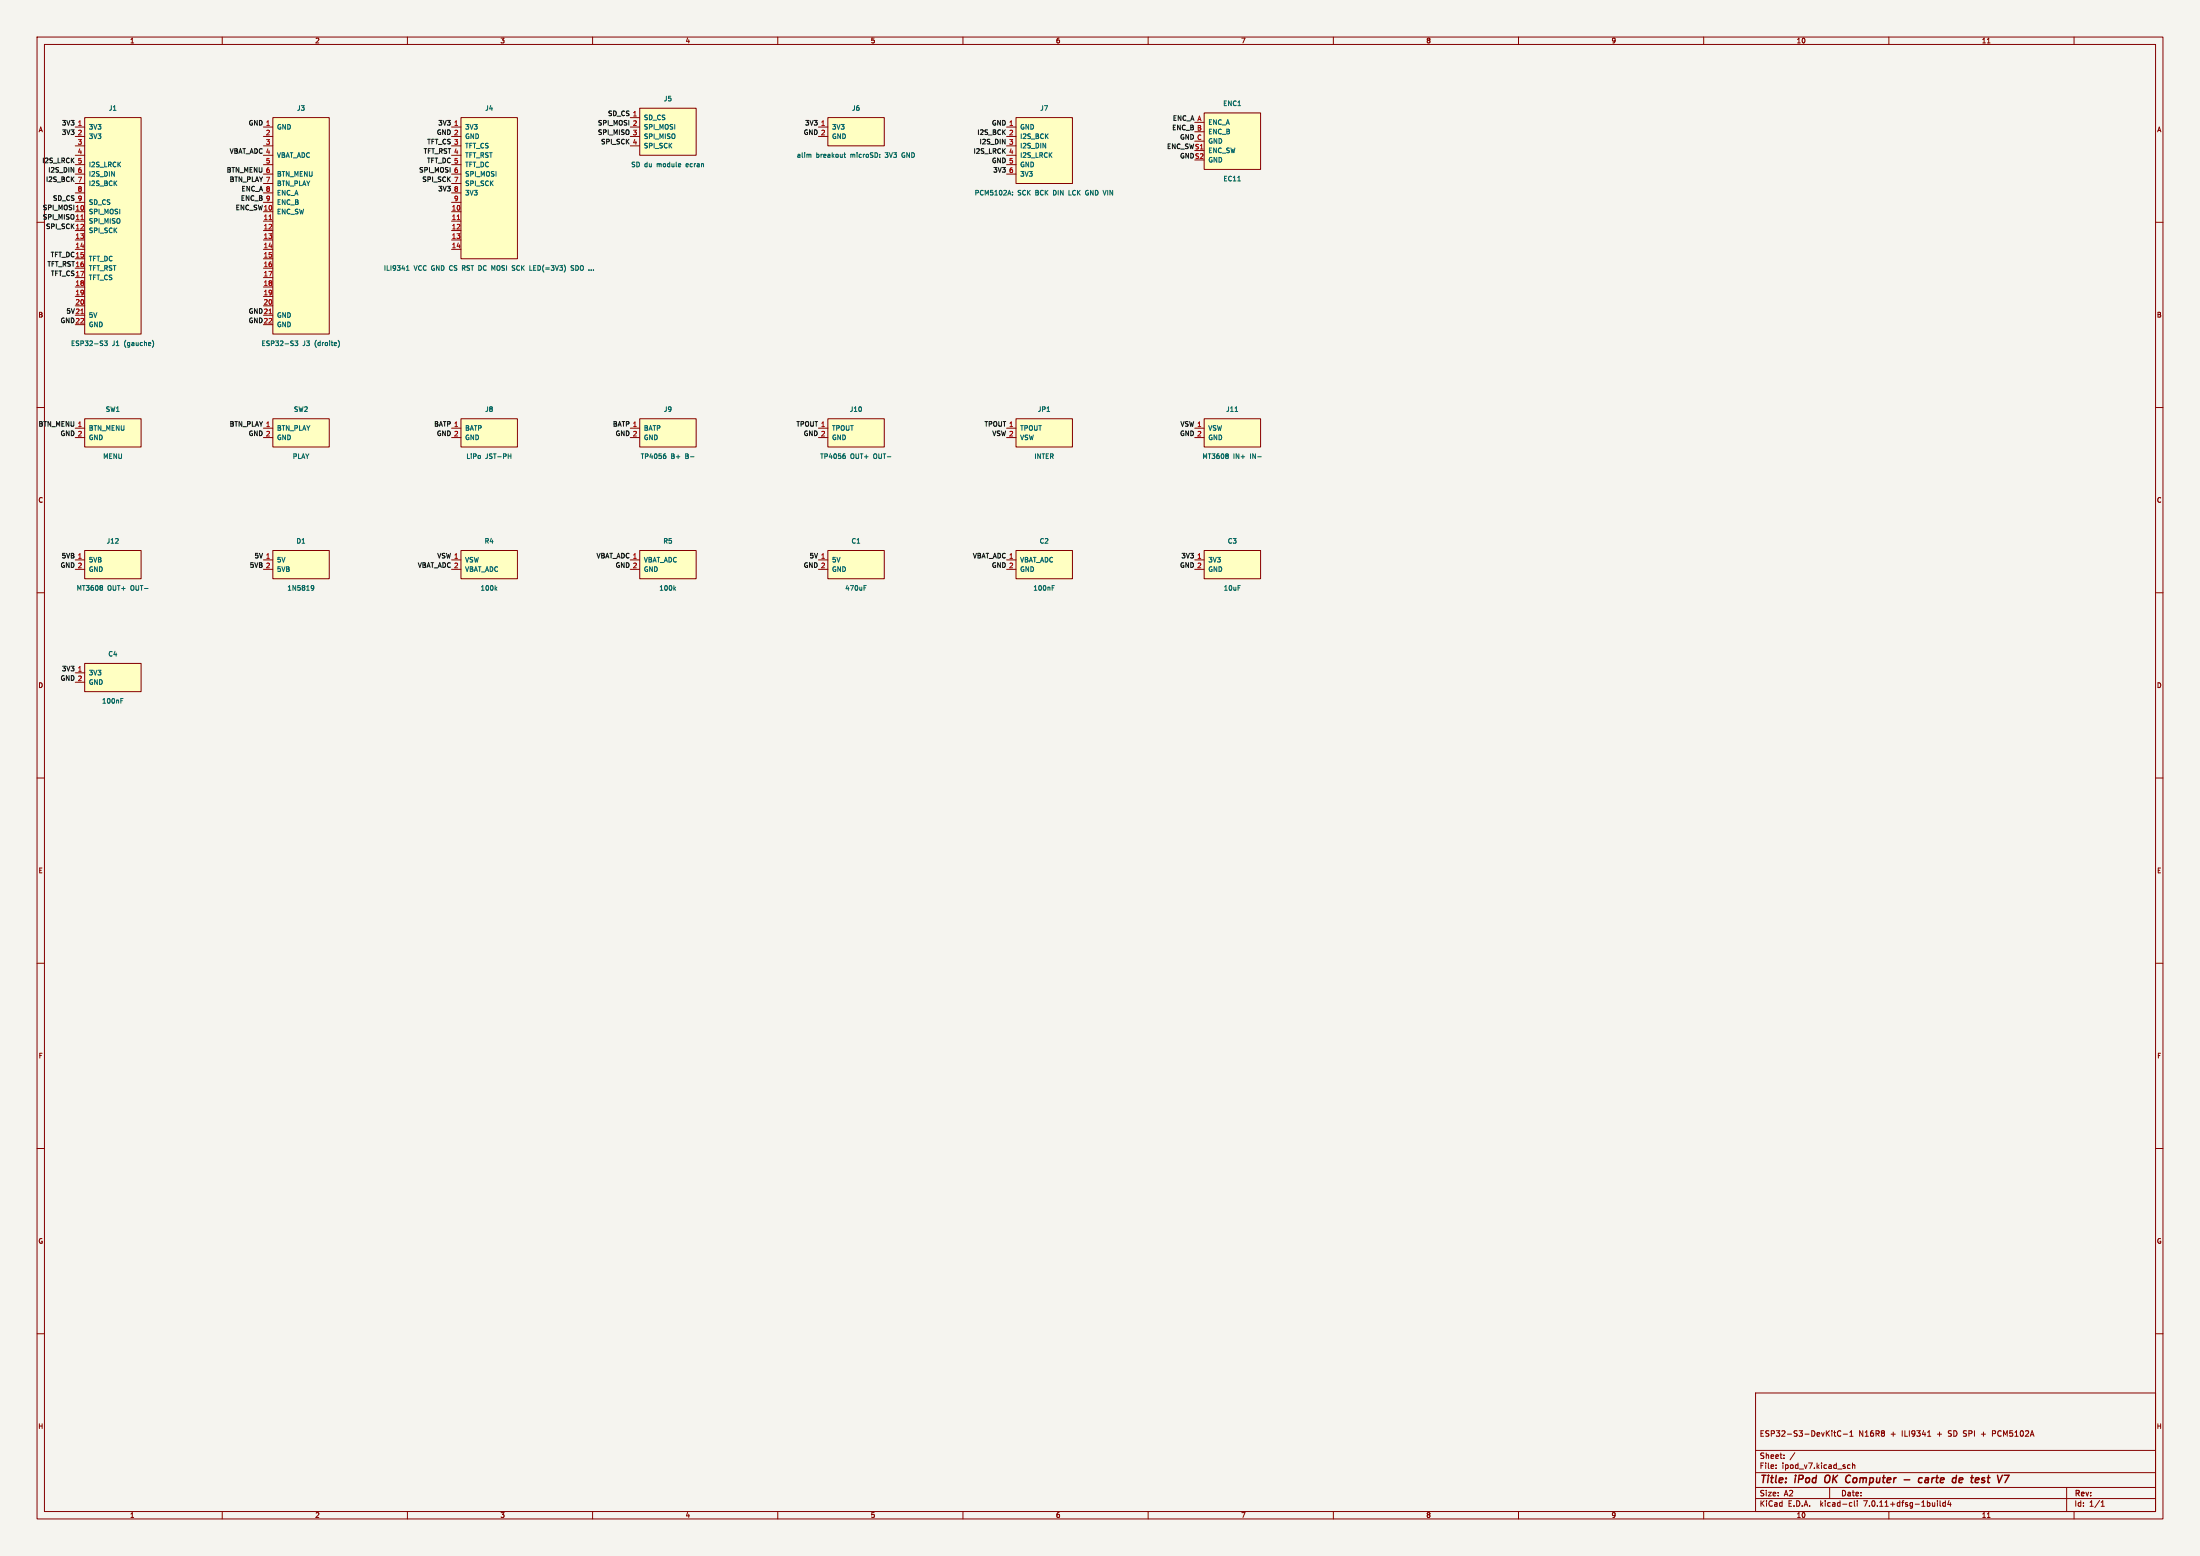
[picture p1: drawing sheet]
<svg xmlns="http://www.w3.org/2000/svg" width="594mm" height="420mm" viewBox="0 0 594 420" stroke-linecap="round" stroke-linejoin="round" font-family="sans-serif">
<path d="M0 0h594v420h-594z" fill="#f5f4ef" stroke="#f5f4ef" stroke-width=".27"/>
<g fill="none" stroke="#840000" stroke-width=".27">
<path d="M10 10h574v400h-574zM12 12h570v396h-570zM60 10v2M110 10v2M160 10v2M210 10v2M260 10v2M310 10v2M360 10v2M410 10v2M460 10v2M510 10v2"/>
<path d="M536.6 11.6h.7M560 10v2M20.3 34.3h2.6M20.3 36.8h2.6M20.3 39.4h2.6M22.9 31.8h15.2v58.4h-15.2zM71.1 34.3h2.6M71.1 36.8h2.6M71.1 39.4h2.6M73.7 31.8h15.2v58.4h-15.2zM121.9 34.3h2.6M121.9 36.8h2.6"/>
<path d="M121.9 39.4h2.6M124.5 31.8h15.2v38.1h-15.2zM170.2 31.8h2.5M170.2 34.3h2.5M170.2 36.8h2.5M170.2 39.4h2.5M172.7 29.2h15.3v12.7h-15.3zM221 34.3h2.5M221 36.8h2.5M223.5 31.8h15.3v7.6h-15.3zM271.8 34.3h2.5M271.8 36.8h2.5"/>
<path d="M271.8 39.4h2.5M274.3 31.8h15.3v17.7h-15.3zM322.6 33h2.5M322.6 35.6h2.5M322.6 38.1h2.5M325.1 30.5h15.3v15.2h-15.3zM10 60h2M20.3 57.2h2.6M20.3 59.7h2.6M20.3 41.9h2.6M20.3 44.5h2.6M20.3 47h2.6"/>
<path d="M20.3 49.5h2.6M20.3 52.1h2.6M20.3 54.6h2.6M71.1 57.2h2.6M71.1 59.7h2.6M71.1 41.9h2.6M71.1 44.5h2.6M71.1 47h2.6M71.1 49.5h2.6M71.1 52.1h2.6M71.1 54.6h2.6M121.9 57.2h2.6"/>
<path d="M121.9 59.7h2.6M121.9 41.9h2.6M121.9 44.5h2.6M121.9 47h2.6M121.9 49.5h2.6M121.9 52.1h2.6M121.9 54.6h2.6M271.8 41.9h2.5M271.8 44.5h2.5M271.8 47h2.5M322.6 40.6h2.5M582 60h2"/>
<path d="M20.3 62.2h2.6M20.3 64.8h2.6M20.3 67.3h2.6M20.3 69.9h2.6M20.3 72.4h2.6M20.3 74.9h2.6M20.3 77.5h2.6M71.1 62.2h2.6M71.1 64.8h2.6M71.1 67.3h2.6M71.1 69.9h2.6M71.1 72.4h2.6"/>
<path d="M71.1 74.9h2.6M71.1 77.5h2.6M121.9 62.2h2.6M121.9 64.8h2.6M121.9 67.3h2.6M20.3 80h2.6M20.3 82.6h2.6M20.3 85.1h2.6M20.3 87.6h2.6M71.1 80h2.6M71.1 82.6h2.6M71.1 85.1h2.6"/>
<path d="M71.1 87.6h2.6M10 110h2M20.3 115.6h2.6M20.3 118.1h2.6M22.9 113h15.2v7.7h-15.2zM71.1 115.6h2.6M71.1 118.1h2.6M73.7 113h15.2v7.7h-15.2zM121.9 115.6h2.6M121.9 118.1h2.6M124.5 113h15.2v7.7h-15.2zM170.2 115.6h2.5"/>
<path d="M170.2 118.1h2.5M172.7 113h15.3v7.7h-15.3zM221 115.6h2.5M221 118.1h2.5M223.5 113h15.3v7.7h-15.3zM271.8 115.6h2.5M271.8 118.1h2.5M274.3 113h15.3v7.7h-15.3zM322.6 115.6h2.5M322.6 118.1h2.5M325.1 113h15.3v7.7h-15.3zM582 110h2"/>
<path d="M10 160h2M20.3 151.1h2.6M20.3 153.7h2.6M22.9 148.6h15.2v7.6h-15.2zM71.1 151.1h2.6M71.1 153.7h2.6M73.7 148.6h15.2v7.6h-15.2zM121.9 151.1h2.6M121.9 153.7h2.6M124.5 148.6h15.2v7.6h-15.2zM170.2 151.1h2.5M170.2 153.7h2.5"/>
<path d="M172.7 148.6h15.3v7.6h-15.3zM221 151.1h2.5M221 153.7h2.5M223.5 148.6h15.3v7.6h-15.3zM271.8 151.1h2.5M271.8 153.7h2.5M274.3 148.6h15.3v7.6h-15.3zM322.6 151.1h2.5M322.6 153.7h2.5M325.1 148.6h15.3v7.6h-15.3zM582 160h2M22.9 179.1h15.2v7.6h-15.2z"/>
<path d="M20.3 181.6h2.6M20.3 184.2h2.6M10 210h2M582 210h2M10 260h2M582 260h2M10 310h2M582 310h2M10 360h2M474 376h108v32h-108zM582 360h2M474 397.5h108"/>
<path d="M474 391.5h108M479.5 396.2v.2M479.5 395.4v.2M481.7 393.5v.2M481.7 392.7v.2M484.6 392.1l-1.3 1.9M495.1 386.7h.6M495.3 386.2v1.3l.4 .2M497 386.3a.66 .66 0 0 0-.9 .6 .66 .66 0 0 0 .9 .6M497.7 387.1h1.1M498.8 396.1l.3 .3 .4-.1M499.5 387.7h.8"/>
<path d="M499.5 386.6l.4-.4v1.5M499.5 395.4h-.4l-.3 .3M500.2 395.5l.5-.1 .1 1M500.2 394.9v1.5M520.5 387.7h.8M538 387h.5M538.5 386.2h-.5v1.5M60 408v2M110 408v2M160 408v2M210 408v2M260 408v2"/>
<path d="M310 408v2M360 408v2M410 408v2M460 408v2M474 404.5h108M474 401.5h108M494 401.5v3M499.6 405.6h.4M500 406.5l-.4 .1M500.7 405.1v1.3l.2 .2M501.5 405.1v.1M501.5 405.6v1"/>
<path d="M510 408v2M523.1 405.1v.1M523.1 405.6v1M523.8 405.1v1.3l.2 .2M525.2 405.6h-.4l-.3 .3 .2 .6h.5M525.2 405.1v1.5M526.2 405l-.3 1.1h.9M526.6 405.6v1M536.6 409.6h.7M558 401.5v6.5M560 408v2M567.3 406.6h.9"/>
<path d="M567.3 405.5l.4-.4v1.5"/>
</g>
<path d="M492.9 398.5a1.49 1.49 0 0 0 0 1.6M514.1 399.4h1.5M518.3 399h.7M519.9 399h.7M520.7 399.3l-.9 .2-.1 .4 .2 .3 .7-.1M529 399.1l.3-.2h.4l.3 .2-.1 .2-.9 .2M535.3 399.5h.3l.3 .3-.4 .4M535.4 398.9l.5 .1M518.9 400.1l-.6 .1M529 400.1h.7" fill="none" stroke="#840000" stroke-width=".4"/>
<g fill="#ffffc2" stroke="#ffffc2" stroke-width=".27">
<path d="M172.7 29.2h15.3v12.7h-15.3z"/>
<path d="M22.9 113h15.2v7.7h-15.2z"/>
<path d="M22.9 31.8h15.2v58.4h-15.2z"/>
<path d="M22.9 179.1h15.2v7.6h-15.2z"/>
<path d="M22.9 148.6h15.2v7.6h-15.2z"/>
<path d="M73.7 31.8h15.2v58.4h-15.2z"/>
<path d="M223.5 31.8h15.3v7.6h-15.3z"/>
<path d="M172.7 113h15.3v7.7h-15.3z"/>
<path d="M223.5 148.6h15.3v7.6h-15.3z"/>
<path d="M223.5 113h15.3v7.7h-15.3z"/>
<path d="M172.7 148.6h15.3v7.6h-15.3z"/>
<path d="M73.7 148.6h15.2v7.6h-15.2z"/>
<path d="M73.7 113h15.2v7.7h-15.2z"/>
<path d="M274.3 31.8h15.3v17.7h-15.3z"/>
<path d="M124.5 113h15.2v7.7h-15.2z"/>
<path d="M325.1 30.5h15.3v15.2h-15.3z"/>
<path d="M124.5 148.6h15.2v7.6h-15.2z"/>
<path d="M274.3 113h15.3v7.7h-15.3z"/>
<path d="M325.1 113h15.3v7.7h-15.3z"/>
<path d="M274.3 148.6h15.3v7.6h-15.3z"/>
<path d="M124.5 31.8h15.2v38.1h-15.2z"/>
<path d="M325.1 148.6h15.3v7.6h-15.3z"/>
</g>
<path d="M21.8 59.3h.8M72.6 59.3h.8M123.4 59.3h.8M21.8 84.7h.8M72.6 84.7h.8" fill="none" stroke="#a90000" stroke-width=".27"/>
<g fill="none" stroke="#006464" stroke-width=".27">
<path d="M218.8 41.6l.2 .2v.7M227.8 41.6h.5M228 41.2v1.1l.3 .2M237.5 42.4v.1M237.5 41.7v.1M273.4 52.5v.1M273.4 51.9v.1M293.3 51.4l-.2 .5 .2 .7M334.2 48.8h.7M109.7 73h.8M109.7 72.1l.4-.4v1.3M138.5 72.3l.4 .1"/>
<path d="M138.5 71.7l.5 .1M138.9 72.9l-.4 .1M143.1 73h.6M154.9 71.8h-.7a.53 .53 0 0 0 .6 .7v.4h-.6M28.2 92h.8l-.5 .5 .4 .1v.6h-.7M41.1 91.8a1.46 1.46 0 0 1 0 2M79.6 92h.8l-.4 .5 .3 .1v.6h-.7M91.3 91.8a1.46 1.46 0 0 1 0 2M333.5 111.1h.7M137.2 123.1h.7M137.9 122.5v1.3M179.5 122.5h.2"/>
<path d="M179.6 123l.2 .2-.2 .6M227.9 122.5h.2M228 123l.3 .2-.3 .6M331.5 122.6v.4M331.5 123.1v.6M339.6 123.3h.9M27.6 158.1v.1M27.6 158.7h.1M27.6 158.2v.3M27.6 158.7v.6M84.1 158.1h.4l.2 .2v.7l-.6 .3M84.7 158.6l-.2 .2h-.4"/>
<path d="M133.8 158.8l.4 .5M134.2 158.5l-.5 .5M182.1 158.8l.3 .5M182.4 158.5l-.5 .5M233.3 158.7h.4M233.3 158.1h.6M284.1 158.7h.4M284.1 158.1h.6M32.6 189.1h.5M32.6 188.5h.6"/>
</g>
<g font-size="2.8" fill="#840000">
<text x="475" y="400.9">Title:</text>
<text x="484.7" y="400.9">iPod</text>
<text x="493.6" y="400.9">OK Computer</text>
<text x="516.5" y="400.9">-</text>
<text x="521.3" y="400.9">carte</text>
<text x="531.2" y="400.9">de</text>
<text x="537.1" y="400.9">test</text>
</g>
<g font-size="2.1" fill="#840000">
<text x="475" y="388">ESP32-S3-DevKitC-1</text>
<text x="501.8" y="388">N16R8</text>
<text x="510.5" y="388">+</text>
<text x="513.6" y="388">ILI9341</text>
<text x="523.3" y="388">+</text>
<text x="526.4" y="388">SD SPI</text>
<text x="535.6" y="388">+</text>
<text x="538.8" y="388">PCM5102A</text>
<text x="475" y="394">Sheet:</text>
<text x="475" y="396.7">File:</text>
<text x="481.1" y="396.7">ipod_v7.kicad_sch</text>
<text x="475" y="406.9">KiCad</text>
<text x="475" y="404.1">Size:</text>
<text x="481.7" y="404.1">A2</text>
<text x="482.7" y="406.9">E.D.A.</text>
<text x="491.6" y="406.9">kicad-cli</text>
<text x="497" y="404.1">Date:</text>
<text x="503.5" y="406.9">7.0.11+dfsg-1build4</text>
<text x="560" y="404.3">Rev:</text>
<text x="560" y="406.9">Id:</text>
<text x="564.1" y="406.9">1/1</text>
</g>
<g font-size="1.8" fill="#840000">
<text x="35" y="11.9">1</text>
<text x="85" y="11.9">2</text>
<text x="135" y="11.9">3</text>
<text x="185" y="11.9">4</text>
<text x="235" y="11.9">5</text>
<text x="285" y="11.9">6</text>
<text x="335" y="11.9">7</text>
<text x="385" y="11.9">8</text>
<text x="435" y="11.9">9</text>
<text x="485" y="11.9">10</text>
<text x="535" y="11.9">11</text>
<text x="10.3" y="35.9">A</text>
<text x="582.3" y="35.9">A</text>
<text x="10.3" y="85.9">B</text>
<text x="582.3" y="85.9">B</text>
<text x="10.3" y="135.9">C</text>
<text x="582.3" y="135.9">C</text>
<text x="10.3" y="185.9">D</text>
<text x="582.3" y="185.9">D</text>
<text x="10.3" y="235.9">E</text>
<text x="582.3" y="235.9">E</text>
<text x="10.3" y="285.9">F</text>
<text x="582.3" y="285.9">F</text>
<text x="10.3" y="335.9">G</text>
<text x="582.3" y="335.9">G</text>
<text x="10.2" y="385.9">H</text>
<text x="582.2" y="385.9">H</text>
<text x="35" y="409.9">1</text>
<text x="85" y="409.9">2</text>
<text x="135" y="409.9">3</text>
<text x="185" y="409.9">4</text>
<text x="235" y="409.9">5</text>
<text x="285" y="409.9">6</text>
<text x="335" y="409.9">7</text>
<text x="385" y="409.9">8</text>
<text x="435" y="409.9">9</text>
<text x="485" y="409.9">10</text>
<text x="535" y="409.9">11</text>
</g>
<g font-size="1.8" fill="#006464">
<text x="179.1" y="27.5">J5</text>
<text x="330.2" y="28.8">ENC1</text>
<text x="23.9" y="35.2">3V3</text>
<text x="29.3" y="30.1">J1</text>
<text x="74.7" y="35.2">GND</text>
<text x="80.1" y="30.1">J3</text>
<text x="125.5" y="35.2">3V3</text>
<text x="130.9" y="30.1">J4</text>
<text x="173.7" y="32.6">SD_CS</text>
<text x="173.7" y="35.2">SPI_MOSI</text>
<text x="224.5" y="35.2">3V3</text>
<text x="229.9" y="30.1">J6</text>
<text x="275.3" y="35.2">GND</text>
<text x="280.7" y="30.1">J7</text>
<text x="326.1" y="33.9">ENC_A</text>
<text x="23.9" y="37.7">3V3</text>
<text x="125.5" y="37.7">GND</text>
<text x="125.5" y="40.2">TFT_CS</text>
<text x="173.7" y="37.7">SPI_MISO</text>
<text x="173.7" y="40.2">SPI_SCK</text>
<text x="224.5" y="37.7">GND</text>
<text x="275.3" y="37.7">I2S_BCK</text>
<text x="275.3" y="40.2">I2S_DIN</text>
<text x="326.1" y="36.4">ENC_B</text>
<text x="326.1" y="39">GND</text>
<text x="326.1" y="41.5">ENC_SW</text>
<text x="23.9" y="45.3">I2S_LRCK</text>
<text x="23.9" y="47.9">I2S_DIN</text>
<text x="74.7" y="42.8">VBAT_ADC</text>
<text x="74.7" y="47.9">BTN_MENU</text>
<text x="125.5" y="42.8">TFT_RST</text>
<text x="125.5" y="45.3">TFT_DC</text>
<text x="125.5" y="47.9">SPI_MOSI</text>
<text x="170.3" y="45.3">SD du</text>
<text x="177.4" y="45.3">module</text>
<text x="185.5" y="45.3">ecran</text>
<text x="215" y="42.8">alim</text>
<text x="220.3" y="42.8">breakout</text>
<text x="229.7" y="42.8">microSD:</text>
<text x="239.3" y="42.8">3V3</text>
<text x="244" y="42.8">GND</text>
<text x="275.3" y="42.8">I2S_LRCK</text>
<text x="275.3" y="45.3">GND</text>
<text x="275.3" y="47.9">3V3</text>
<text x="326.1" y="44">GND</text>
<text x="23.9" y="50.4">I2S_BCK</text>
<text x="74.7" y="50.4">BTN_PLAY</text>
<text x="74.7" y="52.9">ENC_A</text>
<text x="125.5" y="50.4">SPI_SCK</text>
<text x="125.5" y="52.9">3V3</text>
<text x="263.1" y="52.9">PCM5102A:</text>
<text x="274.8" y="52.9">SCK</text>
<text x="279.7" y="52.9">BCK</text>
<text x="284.7" y="52.9">DIN</text>
<text x="289" y="52.9">LCK</text>
<text x="293.8" y="52.9">GND VIN</text>
<text x="330.2" y="49.1">EC11</text>
<text x="23.9" y="58">SPI_MOSI</text>
<text x="23.9" y="55.5">SD_CS</text>
<text x="74.7" y="58">ENC_SW</text>
<text x="74.7" y="55.5">ENC_B</text>
<text x="23.9" y="60.6">SPI_MISO</text>
<text x="23.9" y="63.1">SPI_SCK</text>
<text x="23.9" y="70.7">TFT_DC</text>
<text x="23.9" y="73.3">TFT_RST</text>
<text x="23.9" y="75.8">TFT_CS</text>
<text x="103.5" y="73.3">ILI9341</text>
<text x="111.8" y="73.3">VCC GND CS RST DC MOSI</text>
<text x="139.4" y="73.3">SCK</text>
<text x="144.3" y="73.3">LED(=3V3)</text>
<text x="155.7" y="73.3">SDO ...</text>
<text x="23.9" y="86">5V</text>
<text x="23.9" y="88.5">GND</text>
<text x="74.7" y="86">GND</text>
<text x="74.7" y="88.5">GND</text>
<text x="19.1" y="93.6">ESP32-S3</text>
<text x="30.3" y="93.6">J1</text>
<text x="33.6" y="93.6">(gauche)</text>
<text x="70.5" y="93.6">ESP32-S3</text>
<text x="81.7" y="93.6">J3</text>
<text x="85.1" y="93.6">(droite)</text>
<text x="28.4" y="111.4">SW1</text>
<text x="79.2" y="111.4">SW2</text>
<text x="130.9" y="111.4">J8</text>
<text x="179.1" y="111.4">J9</text>
<text x="229.3" y="111.4">J10</text>
<text x="280.1" y="111.4">JP1</text>
<text x="330.9" y="111.4">J11</text>
<text x="23.9" y="116.4">BTN_MENU</text>
<text x="23.9" y="119">GND</text>
<text x="74.7" y="116.4">BTN_PLAY</text>
<text x="74.7" y="119">GND</text>
<text x="125.5" y="116.4">BATP</text>
<text x="125.5" y="119">GND</text>
<text x="173.7" y="116.4">BATP</text>
<text x="173.7" y="119">GND</text>
<text x="224.5" y="116.4">TPOUT</text>
<text x="224.5" y="119">GND</text>
<text x="275.3" y="116.4">TPOUT</text>
<text x="275.3" y="119">VSW</text>
<text x="326.1" y="116.4">VSW</text>
<text x="326.1" y="119">GND</text>
<text x="27.7" y="124.1">MENU</text>
<text x="78.9" y="124.1">PLAY</text>
<text x="125.8" y="124.1">LiPo</text>
<text x="131" y="124.1">JST-PH</text>
<text x="172.9" y="124.1">TP4056</text>
<text x="181.1" y="124.1">B+</text>
<text x="185.2" y="124.1">B-</text>
<text x="221.3" y="124.1">TP4056</text>
<text x="229.6" y="124.1">OUT+</text>
<text x="236" y="124.1">OUT-</text>
<text x="279.2" y="124.1">INTER</text>
<text x="324.5" y="124.1">MT3608</text>
<text x="333" y="124.1">IN+</text>
<text x="337.6" y="124.1">IN-</text>
<text x="28.7" y="146.9">J12</text>
<text x="79.9" y="146.9">D1</text>
<text x="130.7" y="146.9">R4</text>
<text x="179" y="146.9">R5</text>
<text x="229.8" y="146.9">C1</text>
<text x="280.6" y="146.9">C2</text>
<text x="331.4" y="146.9">C3</text>
<text x="23.9" y="152">5VB</text>
<text x="23.9" y="154.5">GND</text>
<text x="74.7" y="152">5V</text>
<text x="74.7" y="154.5">5VB</text>
<text x="125.5" y="152">VSW</text>
<text x="125.5" y="154.5">VBAT_ADC</text>
<text x="173.7" y="152">VBAT_ADC</text>
<text x="173.7" y="154.5">GND</text>
<text x="224.5" y="152">5V</text>
<text x="224.5" y="154.5">GND</text>
<text x="275.3" y="152">VBAT_ADC</text>
<text x="275.3" y="154.5">GND</text>
<text x="326.1" y="152">3V3</text>
<text x="326.1" y="154.5">GND</text>
<text x="20.6" y="159.6">MT3608</text>
<text x="29" y="159.6">OUT+</text>
<text x="35.4" y="159.6">OUT-</text>
<text x="77.5" y="159.6">1N5819</text>
<text x="129.6" y="159.6">100k</text>
<text x="177.9" y="159.6">100k</text>
<text x="228.1" y="159.6">470uF</text>
<text x="278.9" y="159.6">100nF</text>
<text x="330.3" y="159.6">10uF</text>
<text x="29.1" y="177.4">C4</text>
<text x="23.9" y="182.5">3V3</text>
<text x="23.9" y="185">GND</text>
<text x="27.4" y="190.1">100nF</text>
</g>
<g font-size="1.8" fill="#0f0f0f">
<text x="16.6" y="33.9">3V3</text>
<text x="67" y="33.9">GND 1</text>
<text x="118.2" y="33.9">3V3</text>
<text x="161.3" y="33.9">SPI_MOSI 2</text>
<text x="164.1" y="31.4">SD_CS 1</text>
<text x="217.3" y="33.9">3V3</text>
<text x="267.7" y="33.9">GND 1</text>
<text x="316.4" y="35.2">ENC_B B</text>
<text x="316.6" y="32.7">ENC_A A</text>
<text x="16.6" y="36.5">3V3</text>
<text x="61.9" y="41.6">VBAT_ADC 4</text>
<text x="114.3" y="41.6">TFT_RST 4</text>
<text x="115.2" y="39">TFT_CS 3</text>
<text x="117.8" y="36.5">GND 2</text>
<text x="161.3" y="36.5">SPI_MISO 3</text>
<text x="162.2" y="39">SPI_SCK 4</text>
<text x="216.9" y="36.5">GND 2</text>
<text x="262.7" y="41.6">I2S_LRCK</text>
<text x="263.8" y="36.5">I2S_BCK</text>
<text x="264.4" y="39">I2S_DIN</text>
<text x="315" y="40.3">ENC_SWS1</text>
<text x="318.5" y="37.7">GND C</text>
<text x="11.3" y="44.1">I2S_LRCK</text>
<text x="12.9" y="46.6">I2S_DIN</text>
<text x="61.1" y="46.6">BTN_MENU 6</text>
<text x="113.1" y="46.6">SPI_MOSI 6</text>
<text x="115.2" y="44.1">TFT_DC 5</text>
<text x="267.7" y="44.1">GND 5</text>
<text x="268.1" y="46.6">3V3</text>
<text x="318.5" y="42.8">GNDS2</text>
<text x="12.3" y="49.2">I2S_BCK</text>
<text x="61.9" y="49.2">BTN_PLAY 7</text>
<text x="65.1" y="51.7">ENC_A 8</text>
<text x="113.9" y="49.2">SPI_SCK 7</text>
<text x="118.2" y="51.7">3V3</text>
<text x="11.5" y="59.3">SPI_MISO 11</text>
<text x="11.5" y="56.8">SPI_MOSI 10</text>
<text x="14.2" y="54.3">SD_CS 9</text>
<text x="63.5" y="56.8">ENC_SW10</text>
<text x="64.9" y="54.3">ENC_B 9</text>
<text x="12.3" y="61.9">SPI_SCK 12</text>
<text x="13.6" y="69.5">TFT_DC15</text>
<text x="12.7" y="72">TFT_RST16</text>
<text x="13.6" y="74.6">TFT_CS17</text>
<text x="16.2" y="87.3">GND22</text>
<text x="17.8" y="84.7">5V21</text>
<text x="67" y="84.7">GND21</text>
<text x="67" y="87.3">GND22</text>
<text x="10.3" y="115.2">BTN_MENU 1</text>
<text x="16.2" y="117.8">GND 2</text>
<text x="61.9" y="115.2">BTN_PLAY 1</text>
<text x="67" y="117.8">GND 2</text>
<text x="117.1" y="115.2">BATP 1</text>
<text x="117.8" y="117.8">GND 2</text>
<text x="165.4" y="115.2">BATP 1</text>
<text x="166.1" y="117.8">GND 2</text>
<text x="214.9" y="115.2">TPOUT 1</text>
<text x="216.9" y="117.8">GND 2</text>
<text x="265.7" y="115.2">TPOUT 1</text>
<text x="267.8" y="117.8">VSW 2</text>
<text x="318.5" y="117.8">GND 2</text>
<text x="318.6" y="115.2">VSW 1</text>
<text x="16.2" y="153.3">GND 2</text>
<text x="16.5" y="150.8">5VB 1</text>
<text x="67.3" y="153.3">5VB 2</text>
<text x="68.6" y="150.8">5V 1</text>
<text x="112.7" y="153.3">VBAT_ADC 2</text>
<text x="118" y="150.8">VSW 1</text>
<text x="161" y="150.8">VBAT_ADC 1</text>
<text x="166.1" y="153.3">GND 2</text>
<text x="216.9" y="153.3">GND 2</text>
<text x="218.5" y="150.8">5V 1</text>
<text x="262.6" y="150.8">VBAT_ADC 1</text>
<text x="267.7" y="153.3">GND 2</text>
<text x="318.5" y="153.3">GND 2</text>
<text x="318.9" y="150.8">3V3</text>
<text x="16.2" y="183.8">GND 2</text>
<text x="16.6" y="181.3">3V3</text>
</g>
<g font-size="1.8" fill="#a90000">
<text x="20.9" y="34">1</text>
<text x="122.5" y="34">1</text>
<text x="221.5" y="34">1</text>
<text x="20.9" y="36.6">2</text>
<text x="20.9" y="39.1">3</text>
<text x="20.9" y="41.7">4</text>
<text x="71.7" y="36.6">2</text>
<text x="71.7" y="39.1">3</text>
<text x="272.3" y="36.6">2</text>
<text x="272.3" y="39.1">3</text>
<text x="272.3" y="41.7">4</text>
<text x="20.9" y="44.2">5</text>
<text x="20.9" y="46.7">6</text>
<text x="71.7" y="44.2">5</text>
<text x="272.3" y="46.7">6</text>
<text x="20.9" y="49.3">7</text>
<text x="20.9" y="51.8">8</text>
<text x="122.5" y="51.8">8</text>
<text x="71.1" y="59.4">11</text>
<text x="121.9" y="56.9">10</text>
<text x="121.9" y="59.4">11</text>
<text x="122.5" y="54.4">9</text>
<text x="20.3" y="64.5">13</text>
<text x="71.1" y="62">12</text>
<text x="71.1" y="64.5">13</text>
<text x="121.9" y="62">12</text>
<text x="121.9" y="64.5">13</text>
<text x="20.3" y="67.1">14</text>
<text x="71.1" y="67.1">14</text>
<text x="71.1" y="69.6">15</text>
<text x="121.9" y="67.1">14</text>
<text x="20.3" y="77.2">18</text>
<text x="71.1" y="72.1">16</text>
<text x="71.1" y="74.7">17</text>
<text x="71.1" y="77.2">18</text>
<text x="20.3" y="79.8">19</text>
<text x="20.3" y="82.3">20</text>
<text x="71.1" y="79.8">19</text>
<text x="71.1" y="82.3">20</text>
<text x="323.1" y="150.9">1</text>
<text x="20.9" y="181.4">1</text>
</g>
</svg>
